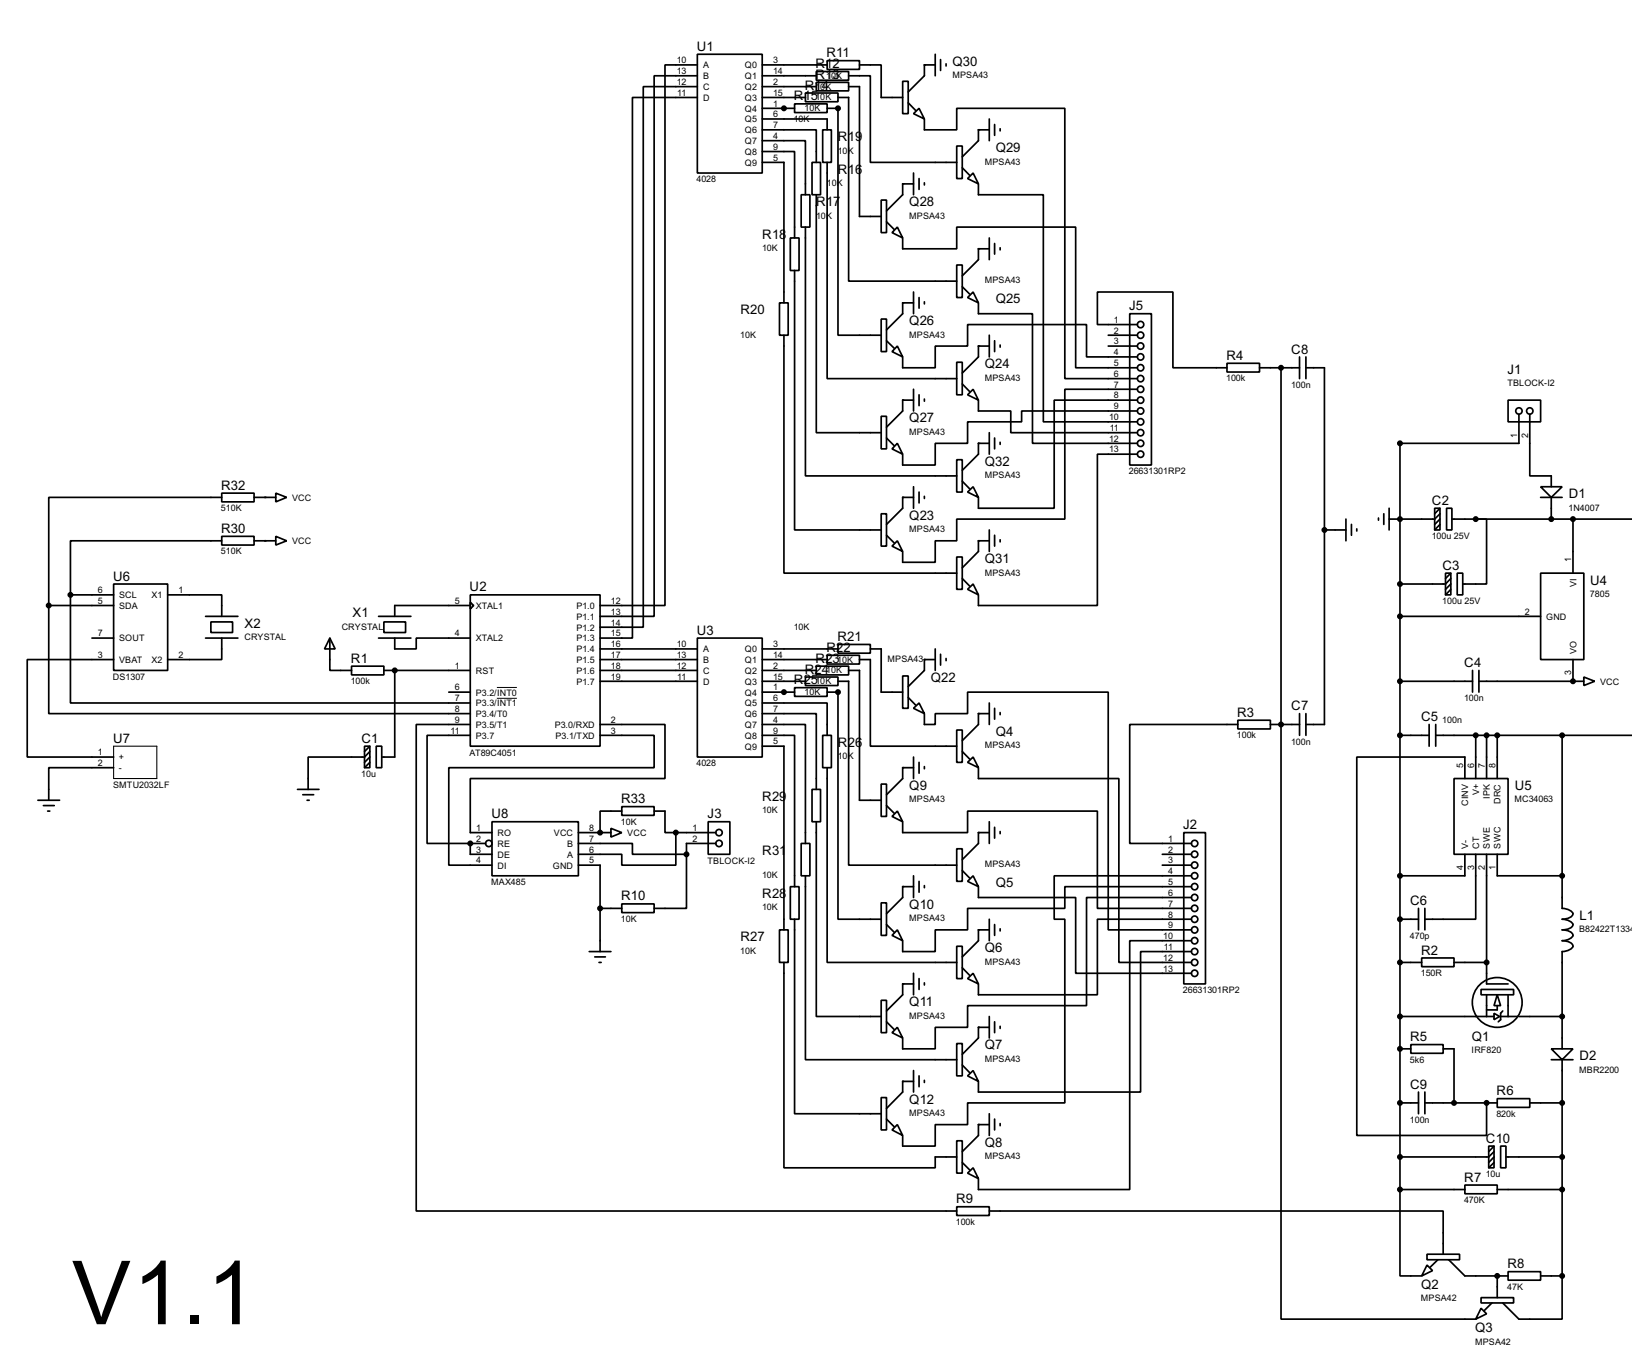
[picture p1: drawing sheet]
<svg xmlns="http://www.w3.org/2000/svg" width="383mm" height="320mm" viewBox="0 0 383 320" stroke-linecap="round" stroke-linejoin="round" font-family="sans-serif">
<g fill="none" stroke="#000" stroke-width=".4">
<path d="M163.9 12.8h15.2v27.9h-15.2zM163.9 15.3h-7.6v127h-15.3M163.9 17.8h-10.2v127h-12.7M179.1 15.3h15.3M179.1 17.8h12.7M191.8 16.8h7.6v2.1h-7.6zM191.8 19.4h7.6v2h-7.6zM194.4 14.3h7.6v2h-7.6zM199.4 17.8h5.1v20.4h20.3M202 15.3h5.1v7.6h5M212.1 19.1h1.3v7.6h-1.3zM219.8 15.3h-2.6v2.5l-3.8 3.8"/>
<path d="M219.8 12.8v5M221 14v2.6M222.3 15v.5M163.9 20.4h-12.7v127h-10.2M163.9 22.9h-15.3v127h-7.6M179.1 30.5h12.7v7.7M179.1 33.1h10.2v12.7M179.1 35.6h7.6v20.3M179.1 20.4h12.7M179.1 22.9h10.2M179.1 28h15.3v2.5M179.1 38.2h5.1v33"/>
<path d="M179.1 25.5h7.6M186.7 24.4h7.7v2.1h-7.7zM189.3 21.9h7.6v2h-7.6zM190.8 38.2h2v7.6h-2zM193.3 30.5h2.1v7.7h-2.1zM194.4 25.5h2.5v53.3h10.2M194.4 38.2v50.8h30.4M196.9 22.9h2.5v43.2h25.4M199.4 20.4h2.6v30.5h5.1M213.4 24.2l1.8 1.8M214.7 26.7l1.3-1.2 1.2 2.5zM217.2 28v2.5h7.6v-5h25.4v63.5h17.1"/>
<path d="M224.8 34.3h1.3v7.7h-1.3zM226.1 39.4l1.8 1.8M232.5 28v5.1M232.5 30.5h-2.6v2.6l-3.8 3.8M233.7 29.3v2.5M235 30.3v.5M185.7 55.9h2.1v7.7h-2.1zM188.3 45.8h2v7.6h-2zM189.3 53.4v58.4h35.5M191.8 45.8v55.9h15.3M207.1 47h1.2v7.7h-1.2zM208.3 52.1l1.8 1.8"/>
<path d="M210.9 53.4l1.2 2.5-2.5-1.2zM212.1 55.9v2.6h12.7v-5.1h28v33h14.5M214.7 40.7v5.1M214.7 43.2h-2.6v2.6l-3.8 3.8M216 42v2.5M217.2 43v.5M227.4 42l1.3-1.3 1.2 2.5zM229.9 43.2v2.6h15.3v53.3h22.1M232.5 55.9v5.1M232.5 58.5h-2.6v2.5l-3.8 3.8M233.7 57.2v2.5M235 58.2v.5"/>
<path d="M183.2 71.2h2v7.6h-2zM184.2 78.8v55.9h40.6M186.7 63.6v60.9h20.4M207.1 75h1.2v7.6h-1.2zM214.7 68.6v5.1M214.7 71.2h-2.6v2.5l-3.8 3.8M216 69.9v2.5M217.2 70.9v.5M224.8 62.3h1.3v7.6h-1.3zM226.1 67.4l1.8 1.7M227.4 69.9l1.3-1.3 1.2 2.6zM229.9 71.2v2.5h12.7v30.5h24.7"/>
<path d="M232.5 78.8v5.1M260.4 78.8h6.9M265.5 73.7h5.1v35.6h-5.1zM267.3 76.3h-9.4v-7.7h17.7v17.8h12.7M207.1 97.8h1.2v7.7h-1.2zM208.3 80.1l1.8 1.7M210.9 81.3l1.2 2.6-2.5-1.3zM212.1 83.9v2.5h7.7v-5.1h7.6v-5h27.9v7.6h12M214.7 91.5v5.1M214.7 94h-2.6v2.6l-3.8 3.8M216 92.8v2.5M217.2 93.8v.5"/>
<path d="M224.8 85.1h1.3v7.7h-1.3zM226.1 90.2l1.8 1.8M227.4 92.8l1.3-1.3 1.2 2.5zM229.9 94v2.6h7.6v5.1h29.8M232.5 81.3h-2.6v2.6l-3.8 3.8M233.7 80.1v2.5M235 81.1v.5M260.4 81.3h6.9M267.3 91.5h-17.1v30.5h-25.4v5.1h-5v5h-7.7v-2.5M267.3 94h-19.6v25.4h-17.8v-2.5M267.3 96.6h-27.2v2.5h-12.7v5.1h-7.6v5.1h-7.7v-2.6M288.3 85.4h7.7v2h-7.7z"/>
<path d="M296 86.4h9.4M301 86.4v223.5h45.8M305.4 83.9v5.1M306.9 86.4h4.3v83.8h-4.3M306.9 83.9v5.1M354.4 94h7.6v5.1h-7.6zM356.9 97.3v6.9h-27.9v175.3M359.5 97.3v14.5h5v2.6M52.1 115.9h7.6v2h-7.6zM52.1 116.9h-40.6v25.4M59.7 116.9h5.1M64.8 115.9l2.6 1-2.6 1z"/>
<path d="M208.3 102.9l1.8 1.8M210.9 104.2l1.2 2.5-2.5-1.2zM214.7 116.9h-2.6v2.5l-3.8 3.8M214.7 114.4v5M216 115.6v2.6M217.2 116.6v.5M224.8 108h1.3v7.6h-1.3zM226.1 113.1l1.8 1.8M227.4 115.6l1.3-1.2 1.2 2.5zM232.5 104.2h-2.6v2.5l-3.8 3.8M232.5 101.7v5M233.7 102.9v2.6"/>
<path d="M235 103.9v.5M267.3 106.7h-9.4v35.6h-28v-2.5M326.4 119.4v5.1M337.1 119.4h1.3v5.1h-1.3zM338.4 119.4l-1.3 1.3M339.9 119.4h1.3v5.1h-1.3zM362 114.4h5.1l-2.6 2.5zM362 116.9h5.1M364.5 116.9v5.1M16.6 139.8v25.4h93.9M16.6 139.8h10.1M26.7 137.2h12.7v20.3h-12.7z"/>
<path d="M39.4 139.8h12.7v5M52.1 126h7.6v2.1h-7.6zM52.1 127.1h-35.5v12.7M59.7 127.1h5.1M64.8 126l2.6 1.1-2.6 1zM110.5 139.8h30.5v35.5h-30.5zM207.1 120.7h1.2v7.6h-1.2zM208.3 125.8l1.8 1.8M209.6 128.3l1.3-1.2 1.2 2.5zM224.8 130.9h1.3v7.6h-1.3zM226.1 135.9l1.8 1.8M227.4 138.5l1.3-1.3 1.2 2.6z"/>
<path d="M232.5 124.5v5.1M232.5 127.1h-2.6v2.5l-3.8 3.8M233.7 125.8v2.5M235 126.8v.5M311.2 124.5h5.1M316.3 122v5.1M317.6 123.2v2.6M318.8 124.3v.5M323.9 121.7v.5M325.2 120.7v2.5M338.4 120.7l-1.3 1.3h-10.7M338.4 123.2l-1.3 1.3"/>
<path d="M338.4 122l-1.3 1.2M339.7 134.7h1.2v5.1h-1.2zM340.9 135.9l-1.2 1.3h-10.7M340.9 138.5l-1.2 1.3M340.9 137.2l-1.2 1.3M340.9 134.7l-1.2 1.2M341.2 122h42.3M342.4 134.7h1.3v5.1h-1.3zM346.8 122h2.5v15.2h-5.6M362 134.7h10.2v20.3h-10.2zM369.6 122v12.7M11.5 142.3v25.4h99"/>
<path d="M11.5 142.3h15.2M21.6 149.9h5.1M26.7 155h-20.3v22.9h20.3M48.3 144.8h7.6M48.3 149.9h7.6M49.6 146.1h5.1v2.5h-5.1zM52.1 149.9v5.1h-12.7M77.5 149.9l1.3 2.6h-2.5zM77.5 149.9v7.6h5.1M82.6 156.5h7.6v2.1h-7.6zM89 144.8h7.6M89 149.9h7.6"/>
<path d="M90.2 146.1h5.1v2.5h-5.1zM90.2 157.5h20.3M92.8 149.9v2.6h5v-2.6h12.7M92.8 157.5v20.4h-3.1M110.5 141.5l.8 .8-.8 .8zM110.5 142.3h-17.7v2.5M141 152.5h22.9M141 155h22.9M141 157.5h22.9M163.9 149.9h15.2v28h-15.2zM179.1 152.5h17.8M179.1 155h15.3"/>
<path d="M179.1 157.5h12.7M189.3 159.1h7.6v2h-7.6zM191.8 156.5h7.6v2.1h-7.6zM194.4 154h7.6v2h-7.6zM196.9 151.4h7.6v2.1h-7.6zM199.4 157.5h2.6v30.5h5.1M202 155h2.5v20.3h20.3M204.5 152.5h2.6v10.1h5M212.1 158.8h1.3v7.6h-1.3zM219.8 155h-2.6v2.5l-3.8 3.8M219.8 152.5v5M221 153.7v2.6"/>
<path d="M222.3 154.7v.5M329 144.8h33M346 157.5v5.1M347.5 157.5v5.1M369.6 155v5.1M372.2 159.1l2.5 1-2.5 1zM85.7 175.3h1.2v5.1h-1.2zM86.9 176.6l-1.2 1.3h-13.3v7.6M86.9 179.1l-1.2 1.3M86.9 177.9l-1.2 1.2M86.9 175.3l-1.2 1.3M88.4 175.3h1.3v5.1h-1.3z"/>
<path d="M105.5 162.6h5M110.5 170.2h-12.7v114.3h127M110.5 172.8h-10.1v25.4h10.1M141 172.8h12.7v7.6h-48.2v22.9h10.1M141 170.2h15.3v12.7h-45.8v12.7h5.1M141 160.1h22.9M179.1 165.2h15.3v7.6M179.1 172.8h7.6v35.5M179.1 167.7h12.7v17.8M179.1 170.2h10.2v28M179.1 160.1h10.2M179.1 175.3h5.1v43.2"/>
<path d="M179.1 162.6h7.6M186.7 161.6h7.7v2h-7.7zM193.3 172.8h2.1v7.6h-2.1zM194.4 162.6h2.5v53.4h10.2M196.9 160.1h2.5v43.2h25.4M213.4 163.9l1.8 1.8M214.7 166.4l1.3-1.2 1.2 2.5zM214.7 177.9v5M216 179.1v2.6M217.2 167.7v2.5h2.6v-2.5h7.6v-5.1h33v55.9h19.6M224.8 171.5h1.3v7.6h-1.3zM226.1 176.6l1.8 1.8"/>
<path d="M227.4 179.1l1.3-1.2 1.2 2.5zM232.5 167.7h-2.6v2.5l-3.8 3.8M232.5 165.2v5M233.7 166.4v2.6M235 167.4v.5M290.9 169.2h7.6v2.1h-7.6zM290.9 170.2h-25.4v28h14.5M298.5 170.2h6.9M305.4 167.7v5.1M306.9 167.7v5.1M329 160.1h17M329 172.8h6.8"/>
<path d="M335.8 170.2v5.1M337.4 172.8h46.1M337.4 170.2v5.1M346.8 172.8v10.1M347.5 160.1h24.7M349.3 172.8v10.1M351.8 172.8v10.1M367.1 172.8v40.6a2.68 2.68 0 0 1 2.5 1.3 2.33 2.33 0 0 1-2.5 1.3 2.68 2.68 0 0 1 2.5 1.2 2.31 2.31 0 0 1-2.5 1.3 2.33 2.33 0 0 1 2.5 1.3 2.68 2.68 0 0 1-2.5 1.2 2.27 2.27 0 0 1 2.5 1.3 2.68 2.68 0 0 1-2.5 1.3v22.8M8.9 188h5.1M10.2 189.3h2.6M11.2 190.6h.5M26.7 180.4h-15.2v7.6"/>
<path d="M69.9 185.5h5.1M71.2 186.7h2.5M72.2 188h.5M110.5 198.2v2.5h5.1M110.5 198.2h3.6M115.6 193.1h20.3v12.7h-20.3zM135.9 198.2h12.7v2.5h12.7M135.9 195.6h7.7M143.6 194.6l2.5 1-2.5 1.1zM146.1 189.5h7.6v2.1h-7.6zM146.1 190.6h-5.1v5M153.7 190.6h2.6v5h2.5"/>
<path d="M158.8 195.6v7.7h-12.7v-2.6h-10.2M158.8 195.6h9.4M166.4 193.1h5.1v7.6h-5.1zM168.2 198.2h-6.9v2.5M188.3 198.2h2v7.6h-2zM190.8 185.5h2v7.6h-2zM191.8 193.1v45.7h15.3M194.4 180.4v45.7h30.4M207.1 184.2h1.2v7.6h-1.2zM208.3 189.3l1.8 1.8M209.6 191.8l1.3-1.2 1.2 2.5zM212.1 193.1v2.5h15.3v-5h30.5v22.8h22.1"/>
<path d="M214.7 180.4h-2.6v2.5l-3.8 3.8M217.2 180.1v.5M224.8 199.4h1.3v7.7h-1.3zM229.9 180.4v2.5h33v43.2h17.1M232.5 195.6h-2.6v2.6l-3.8 3.8M232.5 193.1v5.1M233.7 194.4v2.5M235 195.4v.5M278.2 195.6h5.1v35.6h-5.1zM341.7 182.9h12.7v17.8h-12.7zM344.2 182.9v-5h-25.4v88.9h30.5v-7.7M135.9 203.3h5.1v20.3"/>
<path d="M141 213.4h5.1M146.1 212.4h7.6v2h-7.6zM161.3 200.7v12.7h-7.6M183.2 218.5h2v7.6h-2zM185.7 208.3h2.1v7.7h-2.1zM186.7 216v45.7h20.4M189.3 205.8v43.2h35.5M207.1 212.1h1.2v7.7h-1.2zM208.3 217.2l1.8 1.8M210.9 218.5l1.2 2.5-2.5-1.2zM214.7 205.8v5.1M214.7 208.3h-2.6v2.6l-3.8 3.8"/>
<path d="M216 207.1v2.5M217.2 208.1v.5M226.1 204.5l1.8 1.8M227.4 207.1l1.3-1.3 1.2 2.5zM229.9 208.3v2.6h22.9v17.8h27.2M232.5 216v5M232.5 218.5h-2.6v2.5l-3.8 3.8M233.7 217.2v2.6M235 218.2v.5M273.1 203.3h6.9M273.1 200.7h6.9M280 205.8h-32.3v10.2h2.5v43.1h-22.8v5.1h-7.6v5.1h-7.7v-2.5"/>
<path d="M280 208.3h-29.8v5.1h-22.8v5.1h-7.6v5.1h-7.7v-2.6M280 210.9h-24.7v25.4h-27.9v5.1h-7.6v5h-7.7v-2.5M280 216h-22.1v17.7h-28v-2.5M329 216h4.3M333.3 213.4v5.1M334.8 213.4v5.1M344.2 200.7v5.1h-15.2M346.8 200.7v15.3h-12M349.3 200.7v30.5h5.1M351.8 200.7v5.1h15.3M138.5 223.6h5.1M139.8 224.8h2.5"/>
<path d="M140.8 226.1h.5M184.2 226.1v48.3h35.6v-2.6h5M207.1 235h1.2v7.6h-1.2zM214.7 231.2h-2.6v2.5l-3.8 3.8M214.7 228.7v5M216 229.9v2.6M217.2 230.9v.5M224.8 222.3h1.3v7.6h-1.3zM226.1 227.4l1.8 1.8M227.4 229.9l1.3-1.2 1.2 2.5zM232.5 238.8v5.1M280 221h-14.5v58.5h-35.6v-2.6"/>
<path d="M280 223.6h-12v33h-38.1v-2.5M329 226.1h5.1M329 238.8h22.1M334.1 225.1h7.6v2h-7.6zM341.7 226.1h7.6M348 232.5h7.7v1.2h-7.7zM349.3 233.7v5.1M351.1 238.1l1.3 .7-1.3 .8zM351.8 233.7l.8 2.6h-1.5zM351.8 236.3v1h-2.5M352.6 238.8h4.1M353.1 237.5l-.5 .6v1.5l-.5 .5"/>
<path d="M354.4 233.7v5.1M356.9 238.8h10.2M207.1 257.9h1.2v7.6h-1.2zM208.3 240.1l1.8 1.8M209.6 242.6l1.3-1.2 1.2 2.5zM214.7 254.1h-2.6v2.5l-3.8 3.8M214.7 251.5v5.1M216 252.8v2.5M217.2 253.8v.5M224.8 245.2h1.3v7.6h-1.3zM226.1 250.2l1.8 1.8M227.4 252.8l1.3-1.3 1.2 2.6z"/>
<path d="M232.5 241.4h-2.6v2.5l-3.8 3.8M233.7 240.1v2.5M235 241.1v.5M329 259.1h4.3M329 246.4h2.5M331.5 245.4h7.6v2.1h-7.6zM333.3 256.6v5.1M334.8 259.1h17M334.8 256.6v5.1M339.1 246.4h2.6v12.7M351.8 258.1h7.7v2.1h-7.7zM359.5 259.1h7.6"/>
<path d="M364.5 246.4h5.1l-2.5 2.6zM364.5 249h5.1M367.1 249v50.8M208.3 262.9l1.8 1.8M209.6 265.5l1.3-1.3 1.2 2.6zM224.8 268h1.3v7.6h-1.3zM226.1 273.1l1.8 1.8M227.4 275.6l1.3-1.2 1.2 2.5zM232.5 264.2h-2.6v2.6l-3.8 3.8M232.5 261.7v5.1M233.7 262.9v2.6M235 264v.5"/>
<path d="M329 279.5v20.3h5.1M329 279.5h15.2M344.2 278.4h7.6v2.1h-7.6zM349.8 269.3h1.3v5.1h-1.3zM351.1 270.6l-1.3 1.2h-20.8M351.1 273.1l-1.3 1.3M351.1 271.8l-1.3 1.3M351.1 269.3l-1.3 1.3M351.8 279.5h15.3M352.6 269.3h1.3v5.1h-1.3zM353.9 271.8h13.2M224.8 283.5h7.7v2.1h-7.7z"/>
<path d="M232.5 284.5h106.6v10.2M335.3 297.2l1.3 1.3-2.5 1.3zM335.3 294.7h7.7v1.3h-7.7zM337.9 296l-1.8 1.7M340.4 296l3.8 3.8h10.2M351.8 299.8v5.1M354.4 298.8h7.6v2h-7.6zM362 299.8h5.1M367.1 299.8v10.1h-10.2l-3.8-3.8M348 307.4l1.3 1.3-2.5 1.2zM348 304.9h7.7v1.2h-7.7zM350.6 306.1l-1.8 1.8"/>
<circle cx="268" cy="78.8" r=".75"/>
<circle cx="268" cy="76.3" r=".75"/>
<circle cx="268" cy="91.5" r=".75"/>
<circle cx="268" cy="89" r=".75"/>
<circle cx="268" cy="83.9" r=".75"/>
<circle cx="268" cy="99.1" r=".75"/>
<circle cx="268" cy="81.3" r=".75"/>
<circle cx="268" cy="96.6" r=".75"/>
<circle cx="268" cy="86.4" r=".75"/>
<circle cx="268" cy="94" r=".75"/>
<circle cx="356.9" cy="96.6" r=".75"/>
<circle cx="359.4" cy="96.6" r=".75"/>
<circle cx="268" cy="101.7" r=".75"/>
<circle cx="268" cy="106.7" r=".75"/>
<circle cx="268" cy="104.2" r=".75"/>
<circle cx="114.8" cy="198.2" r=".75"/>
<circle cx="168.9" cy="195.6" r=".75"/>
<circle cx="168.9" cy="198.2" r=".75"/>
<circle cx="280.7" cy="198.2" r=".75"/>
<circle cx="280.7" cy="205.8" r=".75"/>
<circle cx="280.7" cy="213.4" r=".75"/>
<circle cx="280.7" cy="200.7" r=".75"/>
<circle cx="280.7" cy="208.3" r=".75"/>
<circle cx="280.7" cy="216" r=".75"/>
<circle cx="280.7" cy="218.5" r=".75"/>
<circle cx="280.7" cy="203.3" r=".75"/>
<circle cx="280.7" cy="210.9" r=".75"/>
<circle cx="280.7" cy="221" r=".75"/>
<circle cx="280.7" cy="223.6" r=".75"/>
<circle cx="280.7" cy="226.1" r=".75"/>
<circle cx="280.7" cy="228.7" r=".75"/>
<circle cx="351.8" cy="235.5" r="5.9"/>
</g>
<g fill="#000">
<circle cx="217.2" cy="15.3" r=".2"/>
<circle cx="184.2" cy="25.5" r=".2"/>
<circle cx="196.9" cy="25.5" r=".2"/>
<circle cx="229.9" cy="30.5" r=".2"/>
<circle cx="212.1" cy="43.2" r=".2"/>
<circle cx="229.9" cy="58.5" r=".2"/>
<circle cx="212.1" cy="71.2" r=".2"/>
<circle cx="212.1" cy="94" r=".2"/>
<circle cx="229.9" cy="81.3" r=".2"/>
<circle cx="301" cy="86.4" r=".2"/>
<circle cx="62.3" cy="116.9" r=".2"/>
<circle cx="212.1" cy="116.9" r=".2"/>
<circle cx="229.9" cy="104.2" r=".2"/>
<circle cx="62.3" cy="127.1" r=".2"/>
<circle cx="229.9" cy="127.1" r=".2"/>
<circle cx="329" cy="122" r=".2"/>
<circle cx="92.8" cy="157.5" r=".2"/>
<circle cx="217.2" cy="155" r=".2"/>
<circle cx="184.2" cy="162.6" r=".2"/>
<circle cx="196.9" cy="162.6" r=".2"/>
<circle cx="229.9" cy="167.7" r=".2"/>
<circle cx="301" cy="170.2" r=".2"/>
<circle cx="369.6" cy="160.1" r=".2"/>
<circle cx="110.5" cy="198.2" r=".2"/>
<circle cx="141" cy="195.6" r=".2"/>
<circle cx="212.1" cy="180.4" r=".2"/>
<circle cx="229.9" cy="195.6" r=".2"/>
<circle cx="212.1" cy="208.3" r=".2"/>
<circle cx="229.9" cy="218.5" r=".2"/>
<circle cx="329" cy="216" r=".2"/>
<circle cx="212.1" cy="231.2" r=".2"/>
<circle cx="349.3" cy="226.1" r=".2"/>
<circle cx="212.1" cy="254.1" r=".2"/>
<circle cx="229.9" cy="241.4" r=".2"/>
<circle cx="329" cy="259.1" r=".2"/>
<circle cx="329" cy="246.4" r=".2"/>
<circle cx="349.3" cy="259.1" r=".2"/>
<circle cx="229.9" cy="264.2" r=".2"/>
<circle cx="351.8" cy="299.8" r=".2"/>
</g>
<path d="M116.8 161.5h4.7M116.8 164.1h4.7" fill="none" stroke="#000" stroke-width=".23"/>
<g fill="#000" stroke="#000" stroke-width=".4">
<circle cx="184.2" cy="25.5" r=".5"/>
<circle cx="196.9" cy="25.5" r=".5"/>
<circle cx="301" cy="86.4" r=".5"/>
<circle cx="328.9" cy="104.2" r=".5"/>
<circle cx="16.5" cy="139.8" r=".5"/>
<circle cx="311.2" cy="124.5" r=".5"/>
<circle cx="328.9" cy="137.2" r=".5"/>
<circle cx="328.9" cy="122" r=".5"/>
<circle cx="346.7" cy="122" r=".5"/>
<circle cx="364.5" cy="122" r=".5"/>
<circle cx="369.6" cy="122" r=".5"/>
<circle cx="11.4" cy="142.3" r=".5"/>
<circle cx="92.7" cy="157.5" r=".5"/>
<circle cx="328.9" cy="144.8" r=".5"/>
<circle cx="184.2" cy="162.6" r=".5"/>
<circle cx="196.9" cy="162.6" r=".5"/>
<circle cx="301" cy="170.2" r=".5"/>
<circle cx="328.9" cy="160.1" r=".5"/>
<circle cx="328.9" cy="172.8" r=".5"/>
<circle cx="346.7" cy="172.8" r=".5"/>
<circle cx="349.3" cy="172.8" r=".5"/>
<circle cx="351.8" cy="172.8" r=".5"/>
<circle cx="367" cy="172.8" r=".5"/>
<circle cx="369.6" cy="160.1" r=".5"/>
<circle cx="110.5" cy="198.2" r=".5"/>
<circle cx="141" cy="195.6" r=".5"/>
<circle cx="158.8" cy="195.6" r=".5"/>
<circle cx="141" cy="213.4" r=".5"/>
<circle cx="161.3" cy="200.7" r=".5"/>
<circle cx="328.9" cy="205.8" r=".5"/>
<circle cx="328.9" cy="216" r=".5"/>
<circle cx="367" cy="205.8" r=".5"/>
<circle cx="328.9" cy="238.8" r=".5"/>
<circle cx="328.9" cy="226.1" r=".5"/>
<circle cx="349.3" cy="226.1" r=".5"/>
<circle cx="367" cy="238.8" r=".5"/>
<circle cx="328.9" cy="246.4" r=".5"/>
<circle cx="328.9" cy="259.1" r=".5"/>
<circle cx="341.6" cy="259.1" r=".5"/>
<circle cx="349.3" cy="259.1" r=".5"/>
<circle cx="367" cy="259.1" r=".5"/>
<circle cx="328.9" cy="271.8" r=".5"/>
<circle cx="328.9" cy="279.5" r=".5"/>
<circle cx="367" cy="279.5" r=".5"/>
<circle cx="367" cy="271.8" r=".5"/>
<circle cx="351.8" cy="299.8" r=".5"/>
<circle cx="367" cy="299.8" r=".5"/>
</g>
<path d="M26.7 175.3h10.2v7.6h-10.2z" fill="none" stroke="#000" stroke-width=".25"/>
<text font-size="23.3" x="16.9" y="311.1">V1.1</text>
<g font-size="3.5">
<text x="163.7" y="12">U1</text>
<text x="191.7" y="16">R12</text>
<text x="194.2" y="13.4">R11</text>
<text x="223.8" y="15.5">Q30</text>
<text x="186.6" y="23.6">R15</text>
<text x="189.1" y="21.1">R14</text>
<text x="191.7" y="18.6">R13</text>
<text x="196.9" y="33.2">R19</text>
<text x="234" y="35.7">Q29</text>
<text x="196.9" y="40.9">R16</text>
<text x="191.8" y="48.5">R17</text>
<text x="213.7" y="48.5">Q28</text>
<text x="179.1" y="56.1">R18</text>
<text x="234" y="71.3">Q25</text>
<text x="174" y="73.9">R20</text>
<text x="213.7" y="76.4">Q26</text>
<text x="265.3" y="72.9">J5</text>
<text x="303.4" y="83.1">C8</text>
<text x="231.4" y="86.6">Q24</text>
<text x="288.2" y="84.6">R4</text>
<text x="354.2" y="87.8">J1</text>
<text x="213.7" y="99.3">Q27</text>
<text x="231.4" y="109.4">Q32</text>
<text x="52" y="115">R32</text>
<text x="336.5" y="118.6">C2</text>
<text x="368.6" y="117.1">D1</text>
<text x="52" y="125.2">R30</text>
<text x="213.7" y="122.1">Q23</text>
<text x="26.6" y="136.4">U6</text>
<text x="231.4" y="132.3">Q31</text>
<text x="339" y="133.9">C3</text>
<text x="373.7" y="137.4">U4</text>
<text x="110.4" y="139">U2</text>
<text x="57.5" y="147.5">X2</text>
<text x="82.9" y="145">X1</text>
<text x="163.7" y="149.1">U3</text>
<text x="82.5" y="155.7">R1</text>
<text x="191.7" y="155.7">R23</text>
<text x="194.2" y="153.2">R22</text>
<text x="196.8" y="150.6">R21</text>
<text x="186.6" y="160.8">R25</text>
<text x="189.1" y="158.3">R24</text>
<text x="218.7" y="160.2">Q22</text>
<text x="344.1" y="156.7">C4</text>
<text x="303.4" y="166.9">C7</text>
<text x="234" y="172.9">Q4</text>
<text x="290.7" y="168.4">R3</text>
<text x="333.9" y="169.4">C5</text>
<text x="26.6" y="174.6">U7</text>
<text x="85" y="174.5">C1</text>
<text x="196.9" y="175.5">R26</text>
<text x="213.7" y="185.6">Q9</text>
<text x="355.9" y="185.6">U5</text>
<text x="146" y="188.7">R33</text>
<text x="179.1" y="188.2">R29</text>
<text x="115.5" y="192.3">U8</text>
<text x="166.3" y="192.3">J3</text>
<text x="278" y="194.8">J2</text>
<text x="179.1" y="200.9">R31</text>
<text x="234" y="208.5">Q5</text>
<text x="146" y="211.6">R10</text>
<text x="179.1" y="211">R28</text>
<text x="213.7" y="213.6">Q10</text>
<text x="331.4" y="212.6">C6</text>
<text x="174" y="221.2">R27</text>
<text x="371.1" y="216.1">L1</text>
<text x="231.4" y="223.7">Q6</text>
<text x="333.9" y="224.3">R2</text>
<text x="213.7" y="236.4">Q11</text>
<text x="331.4" y="244.6">R5</text>
<text x="345.8" y="244.5">Q1</text>
<text x="231.4" y="246.6">Q7</text>
<text x="371.1" y="249.1">D2</text>
<text x="331.4" y="255.8">C9</text>
<text x="351.7" y="257.3">R6</text>
<text x="213.7" y="259.3">Q12</text>
<text x="231.4" y="269.5">Q8</text>
<text x="349.2" y="268.5">C10</text>
<text x="344.1" y="277.6">R7</text>
<text x="224.7" y="282.7">R9</text>
<text x="354.2" y="298">R8</text>
<text x="333.9" y="302.9">Q2</text>
<text x="346.6" y="313">Q3</text>
</g>
<g font-size="2.4">
<text x="159" y="14.8">10</text>
<text x="159" y="17.4">13</text>
<text x="165.2" y="16.1">A</text>
<text x="175" y="16.1">Q0</text>
<text x="181.7" y="14.8">3</text>
<text x="181.7" y="17.4">14</text>
<text x="159" y="20">12</text>
<text x="159.2" y="22.5">11</text>
<text x="165.2" y="18.6">B</text>
<text x="165.2" y="21.2">C</text>
<text x="165.2" y="23.7">D</text>
<text x="175" y="18.6">Q1</text>
<text x="175" y="21.2">Q2</text>
<text x="175" y="23.7">Q3</text>
<text x="181.7" y="20">2</text>
<text x="181.7" y="22.5">15</text>
<text x="191.6" y="21.1">10K</text>
<text x="191.6" y="23.6">10K</text>
<text x="194.2" y="18.5">10K</text>
<text x="223.8" y="18.3">MPSA43</text>
<text x="175" y="26.2">Q4</text>
<text x="175" y="28.8">Q5</text>
<text x="181.7" y="25">1</text>
<text x="181.7" y="27.5">6</text>
<text x="186.5" y="28.6">10K</text>
<text x="189.1" y="26.1">10K</text>
<text x="175" y="31.3">Q6</text>
<text x="175" y="33.9">Q7</text>
<text x="181.7" y="30.1">7</text>
<text x="181.7" y="32.7">4</text>
<text x="181.7" y="35.2">9</text>
<text x="175" y="36.4">Q8</text>
<text x="175" y="38.9">Q9</text>
<text x="181.7" y="37.7">5</text>
<text x="196.8" y="36.1">10K</text>
<text x="231.4" y="38.7">MPSA43</text>
<text x="163.7" y="42.9">4028</text>
<text x="194.3" y="43.7">10K</text>
<text x="191.8" y="51.4">10K</text>
<text x="213.6" y="51.4">MPSA43</text>
<text x="179.1" y="59">10K</text>
<text x="231.4" y="66.6">MPSA43</text>
<text x="261.8" y="75.8">1</text>
<text x="174" y="79.3">10K</text>
<text x="213.6" y="79.3">MPSA43</text>
<text x="261.8" y="78.3">2</text>
<text x="261.8" y="80.9">3</text>
<text x="261.8" y="83.5">4</text>
<text x="231.4" y="89.5">MPSA43</text>
<text x="261.8" y="86">5</text>
<text x="261.8" y="88.5">6</text>
<text x="288.1" y="89.6">100k</text>
<text x="261.8" y="91">7</text>
<text x="261.8" y="93.6">8</text>
<text x="303.4" y="91.1">100n</text>
<text x="354.2" y="90.8">TBLOCK-I2</text>
<text x="260.6" y="98.7">10</text>
<text x="260.8" y="101.2">11</text>
<text x="261.8" y="96.2">9</text>
<text x="213.6" y="102.2">MPSA43</text>
<text x="260.6" y="103.7">12</text>
<text x="260.6" y="106.3">13</text>
<text x="356.5" y="102.8" transform="rotate(-90 356.5 102.8)">1</text>
<text x="359.1" y="102.8" transform="rotate(-90 359.1 102.8)">2</text>
<text x="231.4" y="112.3">MPSA43</text>
<text x="265.3" y="111.5">26631301RP2</text>
<text x="68.6" y="117.7">VCC</text>
<text x="368.6" y="119.9">1N4007</text>
<text x="51.9" y="120.1">510K</text>
<text x="213.6" y="125">MPSA43</text>
<text x="51.9" y="130.3">510K</text>
<text x="68.6" y="127.8">VCC</text>
<text x="336.4" y="126.7">100u 25V</text>
<text x="231.4" y="135.2">MPSA43</text>
<text x="369.2" y="132.1" transform="rotate(-90 369.2 132.1)">1</text>
<text x="370.4" y="138" transform="rotate(-90 370.4 138)">VI</text>
<text x="23" y="139.4">6</text>
<text x="23" y="141.9">5</text>
<text x="28" y="140.6">SCL</text>
<text x="28" y="143.1">SDA</text>
<text x="35.6" y="140.6">X1</text>
<text x="42" y="139.4">1</text>
<text x="106.9" y="141.9">5</text>
<text x="111.8" y="143.1">XTAL1</text>
<text x="135.4" y="143.1">P1.0</text>
<text x="143.6" y="141.9">12</text>
<text x="338.9" y="142">100u 25V</text>
<text x="373.6" y="140.3">7805</text>
<text x="23" y="149.5">7</text>
<text x="80.3" y="147.9">CRYSTAL</text>
<text x="106.9" y="149.5">4</text>
<text x="135.4" y="145.6">P1.1</text>
<text x="135.4" y="148.2">P1.2</text>
<text x="143.6" y="144.4">13</text>
<text x="143.6" y="147">14</text>
<text x="143.6" y="149.5">15</text>
<text x="186.5" y="148.1">10K</text>
<text x="358.3" y="144.4">2</text>
<text x="363.3" y="145.6">GND</text>
<text x="23" y="154.6">3</text>
<text x="28" y="155.8">VBAT</text>
<text x="28" y="150.7">SOUT</text>
<text x="35.6" y="155.8">X2</text>
<text x="42" y="154.6">2</text>
<text x="57.4" y="150.4">CRYSTAL</text>
<text x="111.8" y="150.7">XTAL2</text>
<text x="135.4" y="150.7">P1.3</text>
<text x="135.4" y="153.3">P1.4</text>
<text x="135.4" y="155.8">P1.5</text>
<text x="143.6" y="152.1">16</text>
<text x="143.6" y="154.6">17</text>
<text x="159" y="152.1">10</text>
<text x="159" y="154.6">13</text>
<text x="165.2" y="153.3">A</text>
<text x="165.2" y="155.8">B</text>
<text x="175" y="153.3">Q0</text>
<text x="175" y="155.8">Q1</text>
<text x="181.7" y="152.1">3</text>
<text x="181.7" y="154.6">14</text>
<text x="196.7" y="155.7">10K</text>
<text x="208.5" y="155.5">MPSA43</text>
<text x="370.4" y="153.7" transform="rotate(-90 370.4 153.7)">VO</text>
<text x="26.5" y="159.7">DS1307</text>
<text x="82.4" y="160.8">100k</text>
<text x="106.9" y="157.1">1</text>
<text x="111.8" y="158.3">RST</text>
<text x="135.4" y="158.3">P1.6</text>
<text x="135.4" y="160.9">P1.7</text>
<text x="143.6" y="157.1">18</text>
<text x="143.6" y="159.7">19</text>
<text x="159" y="157.1">12</text>
<text x="159.2" y="159.7">11</text>
<text x="165.2" y="158.3">C</text>
<text x="165.2" y="160.9">D</text>
<text x="175" y="158.3">Q2</text>
<text x="175" y="160.9">Q3</text>
<text x="181.7" y="157.1">2</text>
<text x="181.7" y="159.7">15</text>
<text x="191.6" y="160.8">10K</text>
<text x="194.2" y="158.2">10K</text>
<text x="369.2" y="158.7" transform="rotate(-90 369.2 158.7)">3</text>
<text x="376" y="160.9">VCC</text>
<text x="106.9" y="162.2">6</text>
<text x="106.9" y="164.8">7</text>
<text x="106.9" y="167.3">8</text>
<text x="111.8" y="163.4">P3.2/INT0</text>
<text x="111.8" y="166">P3.3/INT1</text>
<text x="175" y="163.4">Q4</text>
<text x="175" y="166">Q5</text>
<text x="181.7" y="162.2">1</text>
<text x="181.7" y="164.8">6</text>
<text x="181.7" y="167.3">7</text>
<text x="189.1" y="163.3">10K</text>
<text x="344" y="164.8">100n</text>
<text x="105.9" y="172.4">11</text>
<text x="106.9" y="169.8">9</text>
<text x="111.8" y="168.5">P3.4/T0</text>
<text x="111.8" y="171">P3.5/T1</text>
<text x="111.8" y="173.6">P3.7</text>
<text x="130.3" y="171">P3.0/RXD</text>
<text x="130.5" y="173.6">P3.1/TXD</text>
<text x="143.6" y="169.8">2</text>
<text x="143.6" y="172.4">3</text>
<text x="175" y="168.5">Q6</text>
<text x="175" y="171">Q7</text>
<text x="175" y="173.6">Q8</text>
<text x="181.7" y="169.8">4</text>
<text x="181.7" y="172.4">9</text>
<text x="290.7" y="173.5">100k</text>
<text x="338.9" y="169.9">100n</text>
<text x="23" y="177.5">1</text>
<text x="23" y="180">2</text>
<text x="28" y="178.7">+</text>
<text x="110.3" y="177.5">AT89C4051</text>
<text x="175" y="176.1">Q9</text>
<text x="181.7" y="174.9">5</text>
<text x="196.8" y="178.4">10K</text>
<text x="231.4" y="175.8">MPSA43</text>
<text x="303.4" y="175">100n</text>
<text x="26.6" y="185.1">SMTU2032LF</text>
<text x="28" y="181.2">-</text>
<text x="84.9" y="182.6">10u</text>
<text x="163.7" y="180.1">4028</text>
<text x="343.8" y="180.3" transform="rotate(-90 343.8 180.3)">5</text>
<text x="346.4" y="180.3" transform="rotate(-90 346.4 180.3)">6</text>
<text x="348.9" y="180.4" transform="rotate(-90 348.9 180.4)">7</text>
<text x="351.4" y="180.3" transform="rotate(-90 351.4 180.3)">8</text>
<text x="179.1" y="191.1">10K</text>
<text x="213.6" y="188.5">MPSA43</text>
<text x="345" y="189.4" transform="rotate(-90 345 189.4)">CINV</text>
<text x="347.6" y="186.9" transform="rotate(-90 347.6 186.9)">V+</text>
<text x="350.1" y="187.7" transform="rotate(-90 350.1 187.7)">IPK</text>
<text x="352.6" y="188.8" transform="rotate(-90 352.6 188.8)">DRC</text>
<text x="355.9" y="188.5">MC34063</text>
<text x="111.9" y="197.8">2</text>
<text x="111.9" y="195.2">1</text>
<text x="116.9" y="196.4">RO</text>
<text x="130.1" y="196.4">VCC</text>
<text x="138.5" y="197.8">7</text>
<text x="138.5" y="195.2">8</text>
<text x="145.9" y="193.8">10K</text>
<text x="147.4" y="196.4">VCC</text>
<text x="162.7" y="195.2">1</text>
<text x="162.7" y="197.8">2</text>
<text x="274.5" y="197.8">1</text>
<text x="111.9" y="200.3">3</text>
<text x="111.9" y="202.8">4</text>
<text x="116.9" y="201.5">DE</text>
<text x="116.9" y="199">RE</text>
<text x="133.2" y="201.5">A</text>
<text x="133.2" y="199">B</text>
<text x="138.5" y="200.3">6</text>
<text x="138.5" y="202.8">5</text>
<text x="166.2" y="202.9">TBLOCK-I2</text>
<text x="231.4" y="203.8">MPSA43</text>
<text x="274.5" y="200.3">2</text>
<text x="274.5" y="202.8">3</text>
<text x="345" y="199.4" transform="rotate(-90 345 199.4)">V-</text>
<text x="347.6" y="199.4" transform="rotate(-90 347.6 199.4)">CT</text>
<text x="350.1" y="199.4" transform="rotate(-90 350.1 199.4)">SWE</text>
<text x="352.6" y="199.4" transform="rotate(-90 352.6 199.4)">SWC</text>
<text x="115.4" y="208">MAX485</text>
<text x="116.9" y="204.1">DI</text>
<text x="129.9" y="204.1">GND</text>
<text x="179.1" y="206.3">10K</text>
<text x="274.5" y="205.4">4</text>
<text x="274.5" y="207.9">5</text>
<text x="343.8" y="204.4" transform="rotate(-90 343.8 204.4)">4</text>
<text x="346.4" y="204.4" transform="rotate(-90 346.4 204.4)">3</text>
<text x="348.9" y="204.4" transform="rotate(-90 348.9 204.4)">2</text>
<text x="351.4" y="204.4" transform="rotate(-90 351.4 204.4)">1</text>
<text x="179.1" y="213.9">10K</text>
<text x="274.5" y="210.5">6</text>
<text x="274.5" y="213">7</text>
<text x="274.5" y="215.5">8</text>
<text x="145.9" y="216.6">10K</text>
<text x="213.6" y="216.5">MPSA43</text>
<text x="273.3" y="220.6">10</text>
<text x="274.5" y="218.1">9</text>
<text x="331.3" y="220.7">470p</text>
<text x="371.1" y="219">B82422T1334</text>
<text x="174" y="224.1">10K</text>
<text x="231.4" y="226.6">MPSA43</text>
<text x="273.3" y="225.7">12</text>
<text x="273.5" y="223.2">11</text>
<text x="273.3" y="228.3">13</text>
<text x="278" y="233.4">26631301RP2</text>
<text x="333.9" y="229.3">150R</text>
<text x="213.6" y="239.3">MPSA43</text>
<text x="231.4" y="249.5">MPSA43</text>
<text x="331.3" y="249.7">5k6</text>
<text x="345.8" y="247.4">IRF820</text>
<text x="371.1" y="252">MBR2200</text>
<text x="213.6" y="262.2">MPSA43</text>
<text x="331.3" y="263.9">100n</text>
<text x="351.6" y="262.4">820k</text>
<text x="231.4" y="272.4">MPSA43</text>
<text x="349.1" y="276.6">10u</text>
<text x="224.6" y="287.8">100k</text>
<text x="344" y="282.7">470K</text>
<text x="333.9" y="305.8">MPSA42</text>
<text x="354.2" y="303">47K</text>
<text x="346.6" y="315.9">MPSA42</text>
</g>
</svg>
